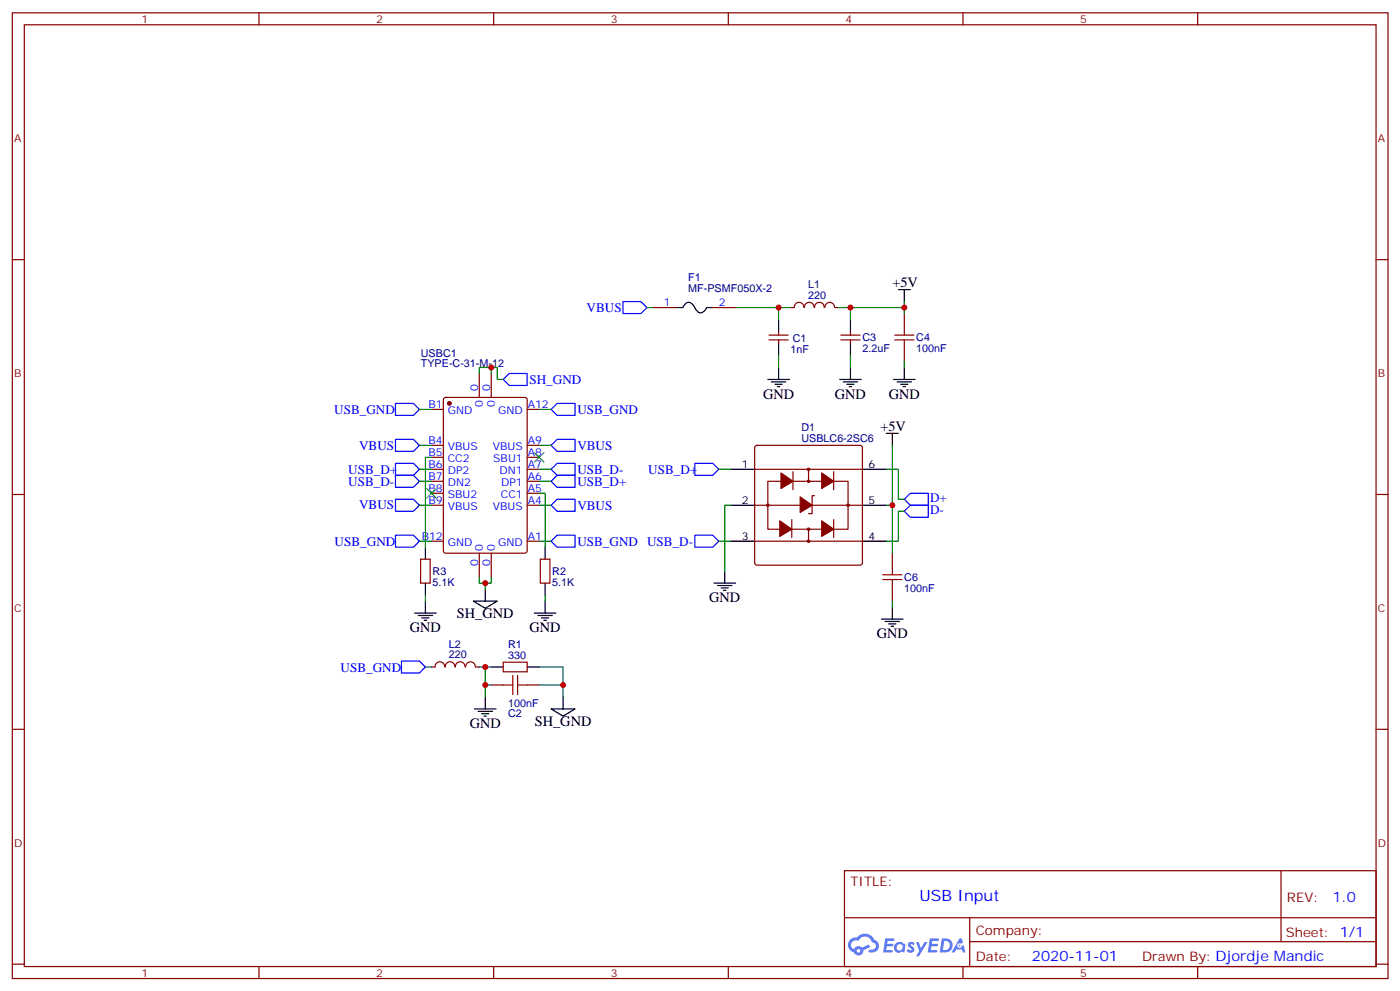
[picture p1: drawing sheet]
<svg xmlns="http://www.w3.org/2000/svg" width="413mm" height="292mm" viewBox="0 0 413 292" stroke-linecap="round" stroke-linejoin="round" font-family="sans-serif">
<g fill="none" stroke="#870000" stroke-width=".35">
<path d="M3.6 3.8h405.4v284.3h-405.4zM7.2 7.3h398.2v277.3h-398.2zM76.3 3.8v3.5M145.5 3.8v3.5M214.6 3.8v3.5M283.7 3.8v3.5M352.9 3.8v3.5M3.6 76.4h3.6M405.4 76.4h3.6M3.6 145.6h3.6M405.4 145.6h3.6M3.6 214.7h3.6"/>
<path d="M405.4 214.7h3.6M248.8 256.4h156.6v28.2h-156.6zM377.4 256.4v20.9M248.8 270.2h156.5M285.7 277.3h119.6M285.7 270.2v14.1M3.6 283.9h3.6M76.3 284.6v3.5M145.5 284.6v3.5M214.6 284.6v3.5M283.7 284.6v3.5M352.9 284.6v3.5"/>
<path d="M405.4 283.9h3.6"/>
</g>
<g fill="#5487ff">
<path d="M267.8 277.5a1.22 1.22 0 0 1 1.7 .3l-.4 .6a.47 .47 0 0 0-.3-.4 .47 .47 0 0 0-.5 .2l.2 .2a1.14 1.14 0 0 1 .7 1.7 1.14 1.14 0 0 1-1.9 0l-.2-.2 .5-.5 .7 .4a.29 .29 0 0 0 .4-.2 .29 .29 0 0 0-.3-.4 1.04 1.04 0 0 1-.6-1.7z"/>
<path d="M260.8 276.3h2.4l.3 .2-.1 .5h-1.9l-.1 .9h1.5l.4 .4-.4 .3h-1.6l-.2 1.1 1.8 .1 .1 .3-.1 .3h-2.7z"/>
<path d="M274 276.3h2.3l.3 .2-.1 .5h-1.8l-.1 .9h1.5l.3 .4-.4 .3h-1.6l-.1 1.1 1.7 .1 .2 .3-.2 .3h-2.6z"/>
<path d="M282.7 276.3h.7l.3 1.2-.6 .4a.69 .69 0 0 0-1 .2 .69 .69 0 0 0 .5 1 .69 .69 0 0 0 .8-.6l.5-.3 .6 2.2h-.8l-.2-.8h-1.8l-.5 .8h-.8z"/>
<path d="M269.9 277.4h.8l.6 1.8 1.1-1.8h.9l-2.6 4.2h-.8l.9-1.6z"/>
<path d="M277.5 276.3l-.6 4.1h1.3a2.11 2.11 0 0 0 2.5-2.1 2.11 2.11 0 0 0-2.5-2zM278.2 277a1.39 1.39 0 0 1 1.7 1.4 1.39 1.39 0 0 1-1.8 1.3h-.3z"/>
<path d="M263.8 277.9a1.54 1.54 0 0 0-.1 2.2 1.54 1.54 0 0 0 2.2 .1l.6 .2 .3-2.3-.2-.2h-.4a1.49 1.49 0 0 0-2.4 0zM264.1 278.9a.94 .94 0 0 1 1.8 0 .94 .94 0 0 1-1.8 0z"/>
<path d="M250.5 276.7a2.18 2.18 0 0 0 1.1 3.7 1.44 1.44 0 0 0 1.6 .9 1.44 1.44 0 0 0 1.2-1.5l2-1-.5-.7-1.9 .9a1.47 1.47 0 0 0-2.4 .5 1.39 1.39 0 0 1-.7-2 1.39 1.39 0 0 1 2-.4 2.12 2.12 0 0 1 2.2-1.3 2.12 2.12 0 0 1 1.9 1.7 1.14 1.14 0 0 1 1.1 1.4 1.14 1.14 0 0 1-1.7 .7 .43 .43 0 0 0-.5 .4 .43 .43 0 0 0 .4 .5 1.98 1.98 0 0 0 2.5-1.3 1.98 1.98 0 0 0-1.2-2.5 3.1 3.1 0 0 0-5.3-.7l-.9 .1zM252.4 280a.55 .55 0 0 1 1.1 0 .55 .55 0 0 1-1.1 0z"/>
<circle cx="282.7" cy="278.4" r=".26"/>
</g>
<g fill="none" stroke="#870000" stroke-width=".35">
<path d="M226.6 98.7h5.6M229.4 97.6v1.1M236.8 90.5a1.41 1.41 0 0 0-1.4-1.5 1.41 1.41 0 0 0-1.4 1.5l-1.1 .1M237 90.5a1.41 1.41 0 0 1 1.4-1.5 1.41 1.41 0 0 1 1.4 1.5M240 90.5a1.41 1.41 0 0 1 1.4-1.5 1.41 1.41 0 0 1 1.4 1.5M243.1 90.5a1.41 1.41 0 0 1 1.4-1.5 1.41 1.41 0 0 1 1.4 1.5M246 90.6h1.1M130.9 117.2l.4-.2h23.3l.7 .4v44.8l-.4 .6-23.6 .1-.6-.5-.1-44.7zM141.2 110v7M144.7 110v7M226.6 100.1h5.6M229.4 100.1v1"/>
<path d="M127.1 120.5h3.5M127.1 131.1h3.5M127.1 134.7h3.5M127.1 138.2h3.5M155.3 120.5h3.6M155.3 131.1h3.6M155.3 134.7h3.6M155.3 138.2h3.6M127.1 141.7h3.5M127.1 145.2h3.5M127.1 148.8h3.5M127.1 159.3h3.5"/>
<path d="M155.3 141.7h3.6M155.3 145.2h3.6M155.3 148.8h3.6M155.3 159.3h3.6M141.2 162.9v7M144.7 162.9v7M131 196.4a1.41 1.41 0 0 0-1.4-1.5 1.41 1.41 0 0 0-1.4 1.5h-1.1M131.2 196.4a1.41 1.41 0 0 1 1.4-1.5 1.41 1.41 0 0 1 1.4 1.5M134.2 196.4a1.41 1.41 0 0 1 1.4-1.5 1.41 1.41 0 0 1 1.4 1.5M137.2 196.4a1.41 1.41 0 0 1 1.4-1.5 1.41 1.41 0 0 1 1.4 1.5M140.2 196.4h1M148.3 195h7v2.8h-7z"/>
<path d="M144.7 201.7h3.6M155.3 201.7h3.6"/>
</g>
<circle cx="132.4" cy="118.8" r=".53" fill="#870000" stroke="#870000" stroke-width=".35"/>
<path d="M229.4 94.1v3.5M229.4 101.1v3.6M144.7 196.4h3.6M155.3 196.4h3.6" fill="none" stroke="#000" stroke-width=".35"/>
<path d="M151.1 198.9v5.6M152.5 198.9v5.6M148.3 201.7h2.8M152.5 201.7h2.8" fill="none" stroke="#a10000" stroke-width=".35"/>
<path d="M222.6 131.3l.5-.2h30.3l.5 .2 .2 .5v33.9l-.2 .5-.5 .2h-30.3l-.5-.2-.2-.5v-33.9z" fill="#fff" stroke="#870000" stroke-width=".35"/>
<g fill="none" stroke="#000" stroke-width=".35">
<path d="M199.4 90.6h1.8l.6-1a1.56 1.56 0 0 1 2.7 .6l.2 .2a2.13 2.13 0 0 0 2.2 1.6l1.3-1.4h1.8M250.6 94.1v3.5M264.7 85.3h3.5M266.5 85.3v3.5M226.2 111.7h6.4M227.3 112.4h4.2M228.4 113.1h2.1M229.1 113.8h.7M229.4 108.2v3.5M247.4 111.7h6.4M248.5 112.4h4.2M249.5 113.1h2.1"/>
<path d="M250.2 113.8h.7M250.6 101.1v3.6M250.6 108.2v3.5M263.3 111.7h6.3M264.3 112.4h4.3M265.4 113.1h2.1M266.1 113.8h.7M266.5 108.2v3.5M215.3 138.2h7.1M254.1 138.2h7.1M261.2 127.6h3.5M262.9 127.6v3.5"/>
<path d="M215.3 148.8h7.1M215.3 159.3h7.1M254.1 148.8h7.1M254.1 159.3h7.1M125.3 161.1v3.5M125.3 171.7v3.5M125.3 177v3.5M139.5 177h7l-3.5 2.1zM143 173.5v3.5M160.6 161.1v3.5M160.6 171.7v3.5M160.6 177v3.5"/>
<path d="M210.4 171.7h6.3M211.4 172.4h4.3M212.5 173.1h2.1M213.2 173.8h.7M213.5 168.2v3.5M262.9 178.8v3.5M122.2 180.5h6.3M123.2 181.2h4.3M124.3 181.9h2.1M125 182.6h.7M157.4 180.5h6.4M158.5 181.2h4.2"/>
<path d="M159.6 181.9h2.1M160.3 182.6h.7M259.8 182.3h6.3M260.8 183h4.2M261.9 183.7h2.1M262.6 184.4h.7M139.8 208.7h6.4M140.9 209.4h4.2M141.9 210.1h2.1M142.6 210.9h.7M143 205.2v3.5M162.4 208.7h7l-3.5 2.2z"/>
<path d="M165.9 205.2v3.5"/>
</g>
<g fill="none" stroke="#870000" stroke-width=".35">
<path d="M192.4 90.6h7M210 90.6h7.1M247.8 98.7h5.6M250.6 97.6v1.1M266.5 92.3v3.5M247.8 100.1h5.6M250.6 100.1v1M266.5 102.9v3.5M222.4 138.2h31.7M233.6 138.9v5.3M238.2 138.2v3.5M245.6 138.9v5.3"/>
<path d="M222.4 159.3h31.7M222.4 148.8h31.7M226.2 141.7h23.7v14.1h-23.7zM233.3 153v5.3M238.2 155.8v3.5M240 145.9h-.7v5.3h-1.1M245.6 153v5.3M123.9 164.6h2.9v7.1h-2.9zM159.2 164.6h2.8v7.1h-2.8zM262.9 162.9v3.5M262.9 173.5v3.5"/>
<circle cx="238.2" cy="138.2" r=".35"/>
<circle cx="226.2" cy="148.8" r=".35"/>
<circle cx="238.2" cy="159.3" r=".35"/>
<circle cx="238.2" cy="141.7" r=".35"/>
<circle cx="238.2" cy="155.8" r=".35"/>
<circle cx="249.9" cy="148.8" r=".35"/>
</g>
<g fill="#870000" stroke="#870000" stroke-width=".35">
<path d="M235.8 146.3l3.5 2.5-3.5 2.1z"/>
<path d="M230.1 139.2l3.5 2.5-3.5 2.1z"/>
<path d="M242.1 139.2l3.5 2.5-3.5 2.1z"/>
<path d="M229.8 153.4l3.5 2.4-3.5 2.1z"/>
<path d="M242.1 153.4l3.5 2.4-3.5 2.1z"/>
</g>
<path d="M263.6 98.7h5.7M266.5 95.8v2.9M263.6 100.1h5.7M266.5 100.1v2.8M260.1 170.6h5.6M260.1 169.2h5.6M262.9 166.4v2.8M262.9 170.6v2.9" fill="none" stroke="#a10000" stroke-width=".35"/>
<g fill="none" stroke="#008700" stroke-width=".35">
<path d="M190.6 90.6h1.8M217.1 90.6h15.8M229.4 90.6v3.5M247.1 90.6h19.4M250.6 90.6v3.5M266.5 88.8v3.5M141.2 110v-1.8h5.3v3.5h1.8M144.7 108.2v1.8M229.4 104.7v3.5M250.6 104.7v3.5M266.5 106.4v1.8M123.6 120.5h3.5"/>
<path d="M123.6 131.1h3.5M123.6 138.2h3.5M127.1 134.7h-1.8v26.4M158.9 120.5h3.5M158.9 131.1h3.5M158.9 138.2h3.5M211.8 138.2h3.5M261.2 138.2h3.5v8.8h1.8M262.9 131.1v31.8M123.6 159.3h3.5M123.6 148.8h3.5M123.6 141.7h3.5"/>
<path d="M158.9 145.2h1.7v15.9M158.9 159.3h3.5M158.9 148.8h3.5M158.9 141.7h3.5M211.8 159.3h3.5M215.3 148.8h-1.8v19.4M261.2 148.8h1.7M266.5 150.5h-1.8v8.8h-3.5M125.3 175.2v1.8M141.2 169.9v1.8h1.8v1.8M144.7 169.9v1.8h-1.7M160.6 175.2v1.8"/>
<path d="M262.9 177v1.8M125.3 196.4h1.8M141.2 196.4h1.8v5.3h1.7M143 196.4h1.7M158.9 196.4h7v8.8M143 201.7v3.5M158.9 201.7h7"/>
</g>
<g fill="none" stroke="#00f" stroke-width=".35">
<path d="M183.6 88.8h5.2l1.8 1.8-1.8 1.7h-5.2zM116.5 118.8h5.3l1.8 1.7-1.8 1.8h-5.3zM150 110h5.3v3.5h-5.3l-1.7-1.8zM116.5 129.4h5.3l1.8 1.7-1.8 1.8h-5.3zM116.5 136.4h5.3l1.8 1.8-1.8 1.7h-5.3zM116.5 139.9h5.3l1.8 1.8-1.8 1.8h-5.3zM162.4 120.5l1.7-1.7h5.3v3.5h-5.3zM162.4 131.1l1.7-1.7h5.3v3.5h-5.3zM162.4 138.2l1.7-1.8h5.3v3.5h-5.3zM204.7 136.4h5.3l1.8 1.8-1.8 1.7h-5.3zM116.5 157.6h5.3l1.8 1.7-1.8 1.8h-5.3zM116.5 147h5.3l1.8 1.8-1.8 1.7h-5.3z"/>
<path d="M162.4 159.3l1.7-1.7h5.3v3.5h-5.3zM162.4 148.8l1.7-1.8h5.3v3.5h-5.3zM162.4 141.7l1.7-1.8h5.3v3.6h-5.3zM204.7 157.6h5.3l1.8 1.7-1.8 1.8h-5.3zM266.5 147l1.7-1.8h5.3v3.6h-5.3zM266.5 150.5l1.7-1.7h5.3v3.5h-5.3zM118.3 194.6h5.3l1.7 1.8-1.7 1.8h-5.3z"/>
</g>
<path d="M157.4 133.2l2.9 2.9M160.3 133.2l-2.9 2.9M125.7 143.8l2.8 2.8M128.5 143.8l-2.8 2.8" fill="none" stroke="#3c3" stroke-width=".35"/>
<g fill="#c00">
<circle cx="143" cy="171.7" r=".88"/>
<circle cx="144.7" cy="108.2" r=".88"/>
<circle cx="165.9" cy="201.7" r=".88"/>
<circle cx="143" cy="196.4" r=".88"/>
<circle cx="143" cy="201.7" r=".88"/>
<circle cx="229.4" cy="90.6" r=".88"/>
<circle cx="266.5" cy="90.6" r=".88"/>
<circle cx="250.6" cy="90.6" r=".88"/>
<circle cx="262.9" cy="148.8" r=".88"/>
</g>
<text font-size="4.6" fill="#00f" x="270.9" y="265.4">USB Input</text>
<g font-size="4.2">
<text x="262.9" y="84.6">+5V</text>
<text x="224.8" y="117.4">GND</text>
<text x="246" y="117.4">GND</text>
<text x="261.9" y="117.4">GND</text>
<text x="259.4" y="126.9">+5V</text>
<text x="209" y="177.3">GND</text>
<text x="134.6" y="182">SH_GND</text>
<text x="120.8" y="186.2">GND</text>
<text x="156" y="186.2">GND</text>
<text x="258.3" y="187.9">GND</text>
<text x="138.4" y="214.4">GND</text>
<text x="157.6" y="213.7">SH_GND</text>
</g>
<g font-size="4.2" fill="#00f">
<text x="392.6" y="265.6">1.0</text>
<text x="304.1" y="283">2020-11-01</text>
</g>
<g font-size="3.9" fill="#00f">
<text x="172.8" y="91.8">VBUS</text>
<text x="156" y="113">SH_GND</text>
<text x="98.5" y="121.8">USB_GND</text>
<text x="170.1" y="121.8">USB_GND</text>
<text x="105.8" y="132.3">VBUS</text>
<text x="170.1" y="132.4">VBUS</text>
<text x="102.6" y="139.5">USB_D+</text>
<text x="102.6" y="143">USB_D-</text>
<text x="170.1" y="139.5">USB_D-</text>
<text x="170.1" y="143">USB_D+</text>
<text x="191" y="139.5">USB_D+</text>
<text x="105.8" y="150">VBUS</text>
<text x="274" y="147.8">D+</text>
<text x="170.1" y="150">VBUS</text>
<text x="274" y="151.3">D-</text>
<text x="98.6" y="160.7">USB_GND</text>
<text x="170.1" y="160.6">USB_GND USB_D-</text>
<text x="100.4" y="197.7">USB_GND</text>
</g>
<g font-size="3.9" fill="#800">
<text x="250.6" y="260.9">TITLE:</text>
<text x="379.2" y="265.6">REV:</text>
<text x="287.5" y="275.1">Company:</text>
<text x="378.9" y="275.8">Sheet: 1/1</text>
<text x="287.5" y="282.8">Date:</text>
<text x="336.5" y="282.9">Drawn By: Djordje Mandic</text>
</g>
<g font-size="3.2" fill="#800">
<text x="41.7" y="6.8">1</text>
<text x="110.9" y="6.8">2</text>
<text x="180" y="6.8">3</text>
<text x="249.2" y="6.8">4</text>
<text x="318.3" y="6.8">5</text>
<text x="4.2" y="41.9">A</text>
<text x="406" y="41.9">A</text>
<text x="4.2" y="111">B</text>
<text x="406" y="111">B</text>
<text x="4.2" y="180.2">C</text>
<text x="406" y="180.2">C</text>
<text x="4.2" y="249.3">D</text>
<text x="406" y="249.3">D</text>
<text x="41.7" y="287.6">1</text>
<text x="110.9" y="287.6">2</text>
<text x="180" y="287.6">3</text>
<text x="249.2" y="287.6">4</text>
<text x="318.3" y="287.6">5</text>
</g>
<g font-size="3.2" fill="#000080">
<text x="202.8" y="82.8">F1</text>
<text x="202.8" y="86">MF-PSMF050X-2</text>
<text x="238.1" y="84.8">L1</text>
<text x="238.1" y="88">220</text>
<text x="233.6" y="100.7">C1</text>
<text x="254.1" y="100.5">C3</text>
<text x="270" y="100.5">C4</text>
<text x="124" y="105.1">USBC1</text>
<text x="232.9" y="103.8">1nF</text>
<text x="254.1" y="103.7">2.2uF</text>
<text x="270" y="103.7">100nF</text>
<text x="124" y="108.2">TYPE-C-31-M-12</text>
<text x="236.1" y="126.9">D1</text>
<text x="236.1" y="130.1">USBLC6-2SC6</text>
<text x="127.5" y="172.4">5.1K</text>
<text x="127.5" y="169.2">R3</text>
<text x="162.7" y="172.4">5.1K</text>
<text x="162.7" y="169.2">R2</text>
<text x="266.5" y="171.1">C6</text>
<text x="266.5" y="174.3">100nF</text>
<text x="132.3" y="190.7">L2</text>
<text x="149.7" y="190.7">R1</text>
<text x="132.3" y="193.8">220</text>
<text x="149.7" y="193.9">330</text>
<text x="149.7" y="208">100nF</text>
<text x="149.7" y="211.2">C2</text>
</g>
<g font-size="3.2" fill="#00f">
<text x="195.6" y="90.2">1</text>
<text x="211.8" y="90.2">2</text>
<text x="140.9" y="115.3" transform="rotate(-90 140.9 115.3)">0</text>
<text x="142.3" y="119.7" transform="rotate(-90 142.3 119.7)">0</text>
<text x="144.4" y="115.3" transform="rotate(-90 144.4 115.3)">0</text>
<text x="145.8" y="119.7" transform="rotate(-90 145.8 119.7)">0</text>
<text x="126.3" y="120.2">B1</text>
<text x="131.9" y="122">GND</text>
<text x="146.7" y="122">GND</text>
<text x="155.5" y="120.2">A12</text>
<text x="126.3" y="130.8">B4</text>
<text x="155.5" y="130.8">A9</text>
<text x="126.3" y="134.3">B5</text>
<text x="126.3" y="137.8">B6</text>
<text x="131.9" y="132.5">VBUS</text>
<text x="131.9" y="136.1">CC2</text>
<text x="145.2" y="132.5">VBUS</text>
<text x="145.3" y="136.1">SBU1</text>
<text x="155.5" y="137.8">A7</text>
<text x="155.5" y="134.3">A8</text>
<text x="126.3" y="141.4">B7</text>
<text x="131.9" y="139.6">DP2</text>
<text x="131.9" y="143.1">DN2</text>
<text x="147.2" y="139.6">DN1</text>
<text x="147.6" y="143.1">DP1</text>
<text x="155.5" y="141.4">A6</text>
<text x="126.3" y="144.9">B8</text>
<text x="126.3" y="148.4">B9</text>
<text x="131.9" y="146.6">SBU2</text>
<text x="147.6" y="146.6">CC1</text>
<text x="155.5" y="148.4">A4</text>
<text x="155.5" y="144.9">A5</text>
<text x="131.9" y="150.2">VBUS</text>
<text x="145.2" y="150.2">VBUS</text>
<text x="124.3" y="159">B12</text>
<text x="131.9" y="160.8">GND</text>
<text x="146.7" y="160.8">GND</text>
<text x="155.5" y="159">A1</text>
<text x="140.9" y="166.7" transform="rotate(-90 140.9 166.7)">0</text>
<text x="142.3" y="162.2" transform="rotate(-90 142.3 162.2)">0</text>
<text x="144.4" y="166.7" transform="rotate(-90 144.4 166.7)">0</text>
<text x="145.8" y="162.2" transform="rotate(-90 145.8 162.2)">0</text>
</g>
<g font-size="3.2">
<text x="218.6" y="137.8">1</text>
<text x="255.9" y="137.8">6</text>
<text x="218.6" y="148.4">2</text>
<text x="255.9" y="148.4">5</text>
<text x="218.6" y="159">3</text>
<text x="255.9" y="159">4</text>
</g>
</svg>
